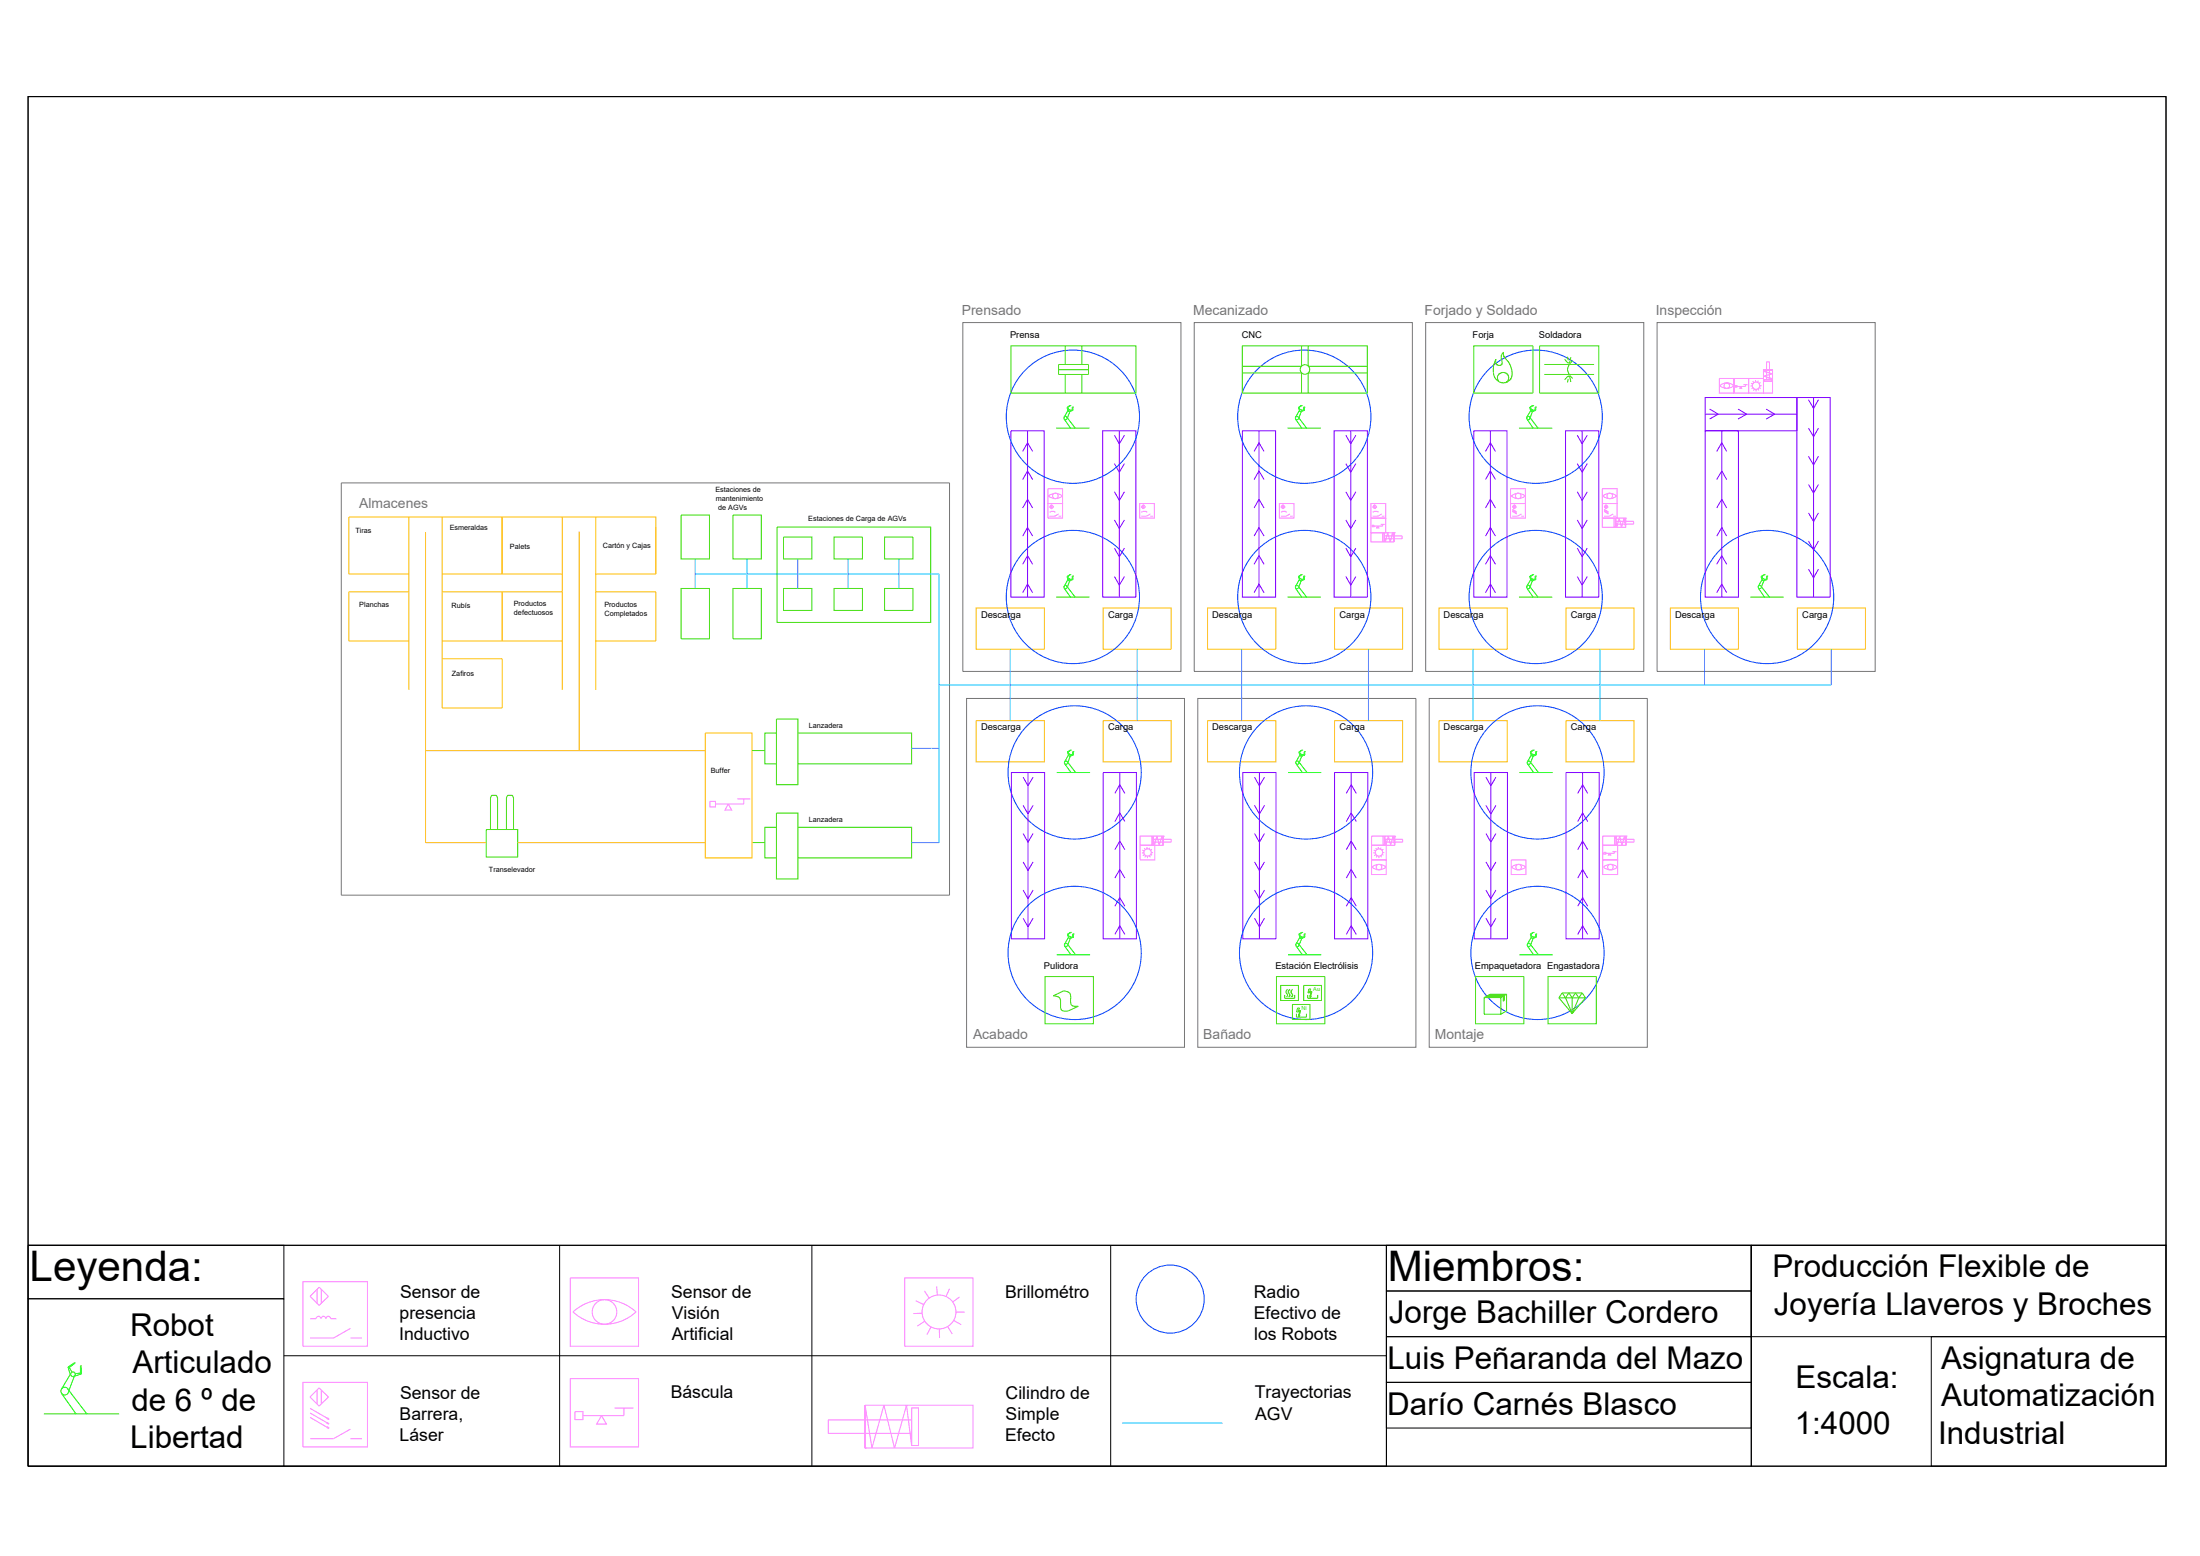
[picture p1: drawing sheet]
<svg xmlns="http://www.w3.org/2000/svg" width="420mm" height="297mm" viewBox="0 0 420 297" stroke-linecap="round" stroke-linejoin="round" font-family="sans-serif">
<!-- layer: Almacenaje -->
<g fill="none" stroke="#ffbf00" stroke-width=".19">
<path d="M78.1 98.7v33M84.4 98.7v36.5h11.5v-9.4h-11.5M107.4 98.7h6.4v14.3M113.8 98.7h11.5v10.9M78.1 109.6h-11.5v-10.9h29.3v10.9v-10.9h11.5v14.3M78.1 113h-11.5v9.4h11.5M84.4 109.6h23M84.4 113h23M95.9 113v9.4M107.4 113v18.7M113.8 109.6h11.5M113.8 113h11.5v9.4h-11.5"/>
<path d="M113.8 113v18.7M125.3 100.7v8.9M186.4 116.1h13.1v7.8h-13.1zM210.7 116.1h13v7.8h-13zM230.6 116.1h13.1v7.8h-13.1zM254.9 116.1h13v7.8h-13zM274.8 116.1h13.1v7.8h-13.1zM299.1 116.1h13v7.8h-13zM319 116.1h13v7.8h-13zM343.3 116.1h13v7.8h-13zM84.4 122.4h23M134.7 139.9h8.9v23.9h-8.9z"/>
<path d="M186.4 137.6h13.1v7.8h-13.1zM210.7 137.6h13v7.8h-13zM230.6 137.6h13.1v7.8h-13.1zM254.9 137.6h13v7.8h-13zM274.8 137.6h13.1v7.8h-13.1zM299.1 137.6h13v7.8h-13z"/>
</g>
<!-- layer: TrayTRANS -->
<path d="M81.3 101.6v59.3h11.6M110.6 101.5v41.8M81.3 143.3h53.4M98.9 160.9h35.8" fill="none" stroke="#ff3f00" stroke-width=".19"/>
<!-- layer: Maquina -->
<g fill="none" stroke="#37dd00" stroke-width=".19">
<path d="M193.1 66h23.8v9h-23.8zM202.2 70.6h5.7M202.2 69.6h5.7v1.9h-5.7zM203.4 66v3.6M203.4 71.5v3.5M206.6 66v3.6M206.6 71.5v3.5M237.3 66h23.8v9h-23.8zM237.3 71.2h11.3v3.8M248.6 66v3.9h-11.3M249.8 66v3.9h11.3M261.1 71.2h-11.3v3.8"/>
<path d="M281.5 66h11.3v9h-11.3zM285.2 71.1l.1-1.4 .4-1.1v.5a.6 .6 0 0 0 .7 .7 .6 .6 0 0 0 .4-.9 1.4 1.4 0 0 1 .3-1.7l.1 .8 .9 1.2 .3 .5 .4 1.3v.6l-.2 .7-.3 .3-.7 .4M285.2 71.2a1.93 1.93 0 0 0 1 1.6M286.3 71.4l.6-.3h.5l.4 .2 .3 .5v.6l-.3 .5-1 .2a.92 .92 0 0 1-.8-1.3zM294 66h11.3v9h-11.3zM294.9 69.6h9.5M294.9 71.5h9.5M298.8 68.6l.7 .7M299.4 68.1l.1 .7M299.5 71.8l-.7 .7M299.5 72.3l-.1 .7M299.6 69.1l.1 .4"/>
<path d="M299.7 71.7l-.1 .3M299.7 69.6l-.3 .8v.5l.3 .6M299.7 71.7l.3 1.2M299.8 71.7l.5 .5M300 68.2l-.3 1.2M300.3 68.9l-.5 .5M130.1 98.3h5.4v8.4h-5.4zM140 98.3h5.4v8.4h-5.4zM130.1 112.3h5.4v9.6h-5.4zM140 112.3h5.4v9.6h-5.4zM148.4 100.6h29.3v18.2h-29.3zM149.6 102.5h5.5v4.2h-5.5z"/>
<path d="M149.6 112.3h5.5v4.2h-5.5zM159.3 102.5h5.4v4.2h-5.4zM159.3 112.3h5.4v4.2h-5.4zM168.9 102.5h5.5v4.2h-5.5zM168.9 112.3h5.5v4.2h-5.5zM148.3 139.9h-2.2v5.9h2.2M148.3 137.3h4.1v12.5h-4.1zM152.4 139.9h21.7v5.9h-21.7M92.9 158.4h6v5.2h-6zM93.7 158.4v-6.1l.2-.5h.9l.2 .5v6.1M96.7 158.4v-6.1l.2-.5h1l.2 .5v6.1M143.6 143.3h2.5"/>
<path d="M148.3 157.9h-2.2v5.9h2.2M148.3 155.2h4.1v12.6h-4.1zM152.4 157.9h21.7v5.9h-21.7M143.6 160.9h2.5M199.6 186.4h9.2v9h-9.2zM201.2 190.1l1.9-.9a1.18 1.18 0 0 1 1.4 1.4 .97 .97 0 0 0 .6 1.5h.8l-1.9 .9a1.66 1.66 0 0 1-1.3-.2l-.1-.7a1.67 1.67 0 0 0-.5-1.8zM243.8 186.4h9.2v9h-9.2zM244.6 188.1h3.4v2.9h-3.4zM245.3 189.9v.7h2v-.7M245.9 188.8a.62 .62 0 0 0 0 1.1l-.2 .4M246.4 188.8l-.4 .5 .1 .3a.41 .41 0 0 1 .3 .3 .41 .41 0 0 1-.3 .4M246.8 191.8h3.4v2.8h-3.4z"/>
<path d="M246.9 188.8l-.2 .3a.67 .67 0 0 0 .2 .9l-.3 .3M247.6 193.5v.7h1.9v-.7M247.8 192.4h.4l-.3 .6 .5-.1-.3 .9 .2-.1-.2 .4-.1-.4 .1 .1 .1-.7-.6 .1zM249 188.1h3.4v2.9h-3.4zM249.8 189.9v.7h1.9v-.7M250 188.8h.3l-.2 .5h.5l-.3 .9 .1-.1-.2 .4-.1-.5 .1 .1 .1-.6-.5 .1zM281.8 186.4h9.2v9h-9.2zM283.4 190.4h3.2v3.2h-3.2zM284.1 190.1h3.2v.9l-.2 .1v-.9h-3.2M287.7 189.8v3.2l-1.1 .6M287.7 189.8l-1.1 .6M287.7 189.8h-3.1l-1.2 .6"/>
<path d="M295.6 186.4h9.3v9h-9.3zM297.7 190.5l2.6 3M297.7 190.5h5.1M298.4 189.6l.6 .9M298.4 189.6l-.7 .9M298.4 189.6h3.8M299 190.5l1.3 3M299 190.5l.6-.9 .7 .9M300.3 190.5v3M300.3 190.5l.6-.9 .6 .9M301.5 190.5l-1.2 3M302.2 189.6l.6 .9"/>
<path d="M302.2 189.6l-.7 .9M302.8 190.5l-2.5 3"/>
<circle cx="249.2" cy="70.5" r=".91"/>
</g>
<!-- layer: TrayectAGV -->
<path d="M132.8 109.5h46.6v51.4h-5.3M132.8 106.7v5.6M142.7 106.7v5.6M152.3 106.7v5.6M162 106.7v5.6M171.6 106.7v5.6M174.1 142.9h5.3" fill="none" stroke="#00bfff" stroke-width=".19"/>
<!-- layer: Sensores -->
<g fill="none" stroke="#ff7fff" stroke-width=".19">
<path d="M328.4 72.2h2.8v2.8h-2.8zM328.5 73.6a1.93 1.93 0 0 1 2.6 0 1.84 1.84 0 0 1-2.6 0zM331.2 72.2h2.8v2.8h-2.8zM331.4 73.6h.3v.3h-.3zM332.5 73.8l.1 .3h-.3zM333 73.4h.7M333.4 73.4v.4h-1.7M334 72.2h2.8v2.8h-2.8zM334.3 73.7h.4M334.4 73.2l.4 .1M334.8 72.8l.2 .3M334.8 74l-.3 .2"/>
<path d="M335.1 74.2l-.2 .4M335.3 72.6v.3M335.4 74.3v.4M335.7 74.2l.2 .3M335.8 72.7l-.2 .3M336 74l.3 .2M336.1 73.6h.3M336.2 73l-.3 .2M336.8 70.6h1.7v4.4h-1.7zM336.8 70.6h.1M336.8 70.6h1.7h-1.7M336.9 72.5h1.5v.3h-1.5z"/>
<path d="M337.4 72.5v-3.4h.5v3.4M338.5 70.6l-1.7 .3 1.7 .5-1.7 .4 1.7 .5-1.6 .2h1.5M200.1 96.1h2.8v2.8h-2.8zM200.1 93.3h2.8v2.8h-2.8zM200.2 94.7a1.93 1.93 0 0 1 2.7 0 1.95 1.95 0 0 1-2.7 0zM200.4 97.7h.3M200.7 97.7l.6-.1 .3 .1M200.7 96.4v.7M200.8 96.3l.4 .5-.4 .3-.4-.3zM200.9 96.4v.7M202.2 98.1l-.7 .4h-1.1M202.2 98.5h.5"/>
<path d="M217.7 96.1h2.8v2.8h-2.8zM218 97.7h.2M218.3 97.7l.1-.1 .5 .1M218.3 96.4v.7M218.3 96.3l.5 .5-.5 .3-.3-.3zM218.4 96.4v.7M218.8 97.7h.3M219.7 98.1l-.7 .4h-1M219.7 98.5h.5M244.3 96.1h2.8v2.8h-2.8zM244.6 97.7h.3M244.9 97.7l.1-.1 .3 .1"/>
<path d="M244.9 96.4v.7M245 96.3l.4 .5-.4 .3-.4-.3zM245.1 96.4v.7M245.3 97.7l.1-.1 .4 .1M246.4 98.1l-.8 .4h-1M246.4 98.5h.5M261.8 96.1h2.9v2.8h-2.9zM261.8 98.9h2.9v2.8h-2.9zM262.2 97.7l.3-.1 .8 .1M262.5 96.4v.7M262.5 96.3l.5 .5-.5 .3-.3-.3zM262.6 96.4v.7"/>
<path d="M263.9 98.1l-.7 .4h-1M263.9 98.5h.5M288.5 96.1h2.8v2.8h-2.8zM288.5 93.3h2.8v2.8h-2.8zM288.6 94.7a1.93 1.93 0 0 1 2.7 0 1.95 1.95 0 0 1-2.7 0zM288.8 97.2l.7 .4M288.8 97.4l.7 .5M288.8 97.6l.7 .5M289.1 96.4v.7M289.2 96.3l.4 .5-.4 .3-.4-.3zM289.3 96.4v.7M289.5 97.7h.1"/>
<path d="M289.5 97.9h.1M289.5 98.1h.1M290.6 98.1l-.8 .4h-1M290.6 98.5h.5M306 96.1h2.8v2.8h-2.8zM306 93.3h2.8v2.8h-2.8zM306 98.9h4.5v1.8h-4.5zM306.1 94.7a1.93 1.93 0 0 1 2.6 0 1.95 1.95 0 0 1-2.6 0zM306.4 97.2l.7 .4M306.4 97.4l.7 .5M306.4 97.6l.7 .5M306.6 96.4v.7"/>
<path d="M306.7 96.3l.4 .5-.4 .3-.3-.3zM306.8 96.4v.7M307.1 97.7h.1M307.1 97.9h.1M307.1 98.1h.1M308.1 98.1l-.7 .4h-1M308.1 98.5h.5M308.3 99h.3v1.6h-.3zM308.6 99.5h3.4v.6h-3.4M310.5 98.9h.1M310.5 98.9v1.8v-1.8M261.8 101.7h4.5v1.7h-4.5z"/>
<path d="M262 100.3h.4v.3h-.4zM263.1 100.4l.2 .4h-.4zM263.7 100.1h.7M264.1 101.8h.3v1.6h-.3zM264.1 100.1v.3h-1.7M264.4 102.3h3.4v.6h-3.4M264.4 103.4v-1.6l.2 1.6 .4-1.7 .5 1.7 .5-1.7 .3 1.7M266.3 101.7h.1M266.3 101.7v1.7v-1.7M308.6 100.6v-1.6l.2 1.7 .4-1.8 .5 1.8 .5-1.8 .3 1.8M135.6 153h1v1h-1zM139.1 153.5l.6 1.1h-1.2z"/>
<path d="M140.8 152.5h2.5M142.1 152.5v1h-5.5M217.7 159.6h4.5v1.8h-4.5zM220 159.7h.2v1.6h-.2zM222.2 159.6h.1M222.2 159.6v1.8v-1.8M261.9 159.6h4.4v1.8h-4.4zM264.1 159.7h.3v1.6h-.3zM266.3 159.6h.1M266.3 159.6v1.8v-1.8M306.1 159.6h4.4v1.8h-4.4zM308.3 159.7h.3v1.6h-.3z"/>
<path d="M310.5 159.6h.1M310.5 159.6v1.8v-1.8M217.7 161.4h2.8v2.8h-2.8zM218.2 162.3l.3 .2M218.4 162.8h-.3M218.6 163.1l-.3 .3M218.6 161.9l.1 .3M218.8 163.4l-.2 .3M219.1 161.7v.4M219.1 163.5v.3M219.5 163.4l.2 .2M219.6 161.8l-.2 .3"/>
<path d="M219.7 163.1l.3 .2M219.8 162.8h.4M220 162.1l-.3 .2M220.2 160.2h3.5v.6h-3.5M220.2 161.3v-1.6l.3 1.7 .5-1.8 .4 1.8 .5-1.8 .3 1.8M261.9 161.4h2.8v2.8h-2.8zM261.9 164.2h2.8v2.7h-2.8zM262.1 165.5a1.93 1.93 0 0 1 2.6 0 1.84 1.84 0 0 1-2.6 0zM262.4 162.3l.3 .2M262.6 162.8h-.3M262.7 163.1l-.2 .3M262.7 161.9l.2 .3"/>
<path d="M263 163.4l-.2 .3M263.2 161.7l.1 .4M263.3 163.5v.3M263.7 163.4l.1 .2M263.8 161.8l-.2 .3M263.9 163.1l.3 .2M264 162.8h.4M264.2 162.1l-.3 .2M264.4 160.2h3.5v.6h-3.5M264.4 161.3v-1.6l.3 1.7 .5-1.8 .4 1.8 .5-1.8 .2 1.8M288.6 164.2h2.8v2.7h-2.8zM288.7 165.5a1.93 1.93 0 0 1 2.6 0 1.84 1.84 0 0 1-2.6 0z"/>
<path d="M306.1 164.2h2.8v2.7h-2.8zM306.1 161.4h2.8v2.8h-2.8zM306.3 165.5a1.93 1.93 0 0 1 2.6 0 1.84 1.84 0 0 1-2.6 0zM306.3 162.7h.3v.4h-.3zM307.4 162.9l.2 .3h-.4zM308 162.6h.7M308.3 162.6v.3h-1.7M308.6 160.2h3.5v.6h-3.5M308.6 161.3v-1.6l.2 1.7 .5-1.8 .5 1.8 .4-1.8 .3 1.8M57.9 244.7h12.3v12.3h-12.3zM59.2 247.5l1.7-1.8 1.8 1.8-1.8 1.7zM59.3 251.7h1.1"/>
<path d="M60.4 251.7a.47 .47 0 0 1 .5-.4 .47 .47 0 0 1 .4 .4 .44 .44 0 0 1 .5-.4 .44 .44 0 0 1 .4 .4M60.6 246.1v2.7M61.4 246.1v2.7M62.3 251.7a.44 .44 0 0 1 .4-.4 .44 .44 0 0 1 .4 .4M63.1 251.7h1.1M66.9 253.6l-3.2 1.8h-4.4M66.9 255.4h2.2M108.9 244h13v13h-13zM109.4 250.5a8.9 8.9 0 0 1 12.1 0M109.4 250.4a8.9 8.9 0 0 0 12.1 0M172.8 244h13v13h-13zM174.9 248.3l1.5 .7"/>
<path d="M176.1 250.7l-1.7 .1M176.6 252.3l-1.4 .8M176.6 246.5l.8 1.3M177.8 253.4l-.8 1.4M178.9 245.6l.1 1.6M179.4 253.7v1.7M181 253.3l.8 1.4M181.3 246l-.6 1.5M182.1 252.1l1.5 .8M182.6 250.5h1.6M183.2 247.6l-1.3 1M57.9 263.9h12.3v12.3h-12.3z"/>
<path d="M59.2 266.7l1.7-1.7 1.8 1.7-1.8 1.7zM59.2 268.8l3.3 1.9M59.2 269.7l3.3 1.9M59.2 270.6l3.3 1.9M60.6 265.3v2.7M61.4 265.3v2.7M62.6 270.7l.3 .3-.5-.2zM62.6 271.6l.3 .3-.5-.2zM62.6 272.4l.3 .3-.5-.1zM66.9 272.8l-3.2 1.8h-4.4M66.9 274.6h2.2M108.9 263.2h13v13h-13z"/>
<path d="M109.8 269.5h1.5v1.5h-1.5zM114.9 270.2l.9 1.7h-1.9zM117.4 268.8h3.6M119.2 268.8v1.4h-7.9M165.2 268.3h20.6v8.1h-20.6zM165.2 276.4h.1M165.2 276.4v-8.1v8.1M165.2 268.3l1.3 8.1 2.3-8.1 2 8.1 2.3-8.1 1 7.7v-7.2M174.1 268.8h1.3v7.2h-1.3zM174.1 271h-15.9v2.6h15.9"/>
<circle cx="329.8" cy="73.6" r=".53"/>
<circle cx="335.4" cy="73.6" r=".7"/>
<circle cx="201.6" cy="94.7" r=".53"/>
<circle cx="289.9" cy="94.7" r=".53"/>
<circle cx="307.4" cy="94.7" r=".53"/>
<circle cx="219.2" cy="162.7" r=".7"/>
<circle cx="263.4" cy="165.5" r=".53"/>
<circle cx="263.4" cy="162.7" r=".7"/>
<circle cx="290" cy="165.5" r=".53"/>
<circle cx="307.6" cy="165.5" r=".53"/>
<circle cx="115.4" cy="250.5" r="2.35"/>
<circle cx="179.3" cy="250.5" r="3.2"/>
</g>
<!-- layer: Celdas -->
<path d="M183.9 61.6h41.6v66.6h-41.6zM228.1 61.6h41.6v66.6h-41.6zM272.3 61.6h41.6v66.6h-41.6zM316.5 61.6h41.6v66.6h-41.6zM65.2 92.2h116.1v78.7h-116.1zM184.6 133.3h41.6v66.6h-41.6zM228.8 133.3h41.6v66.6h-41.6zM273 133.3h41.6v66.6h-41.6z" fill="none" stroke="#767676" stroke-width=".19"/>
<!-- layer: Robots -->
<g fill="none" stroke="#0f0" stroke-width=".19">
<path d="M203.2 80l1.3 1.7M203.7 79.6l1.6 2.1M203.8 77.8l.2 .6M203.8 77.8h.1M203.9 77.8l.2 .4M203.9 78.4l-.7 1.3M204.2 78.6h.1M204.3 77.5h.1M204.3 78.6l-.4 1.2M204.3 77.5l-.4 .3M204.3 77.4l-.5 .4M204.8 77.7v.6"/>
<path d="M204.8 78.3h.1M204.8 78.3h-.5M204.8 77.7h.1M204.9 77.7v.6M204.9 78.3l-.7 .3M247.4 80l1.2 1.7M247.9 79.6l1.6 2.1M248 77.8h.1M248 77.8l.2 .6M248.1 77.8l.2 .4M248.1 78.4l-.7 1.3M248.4 78.6h.1"/>
<path d="M248.5 77.4l-.5 .4M248.5 77.5h.1M248.5 78.6l-.4 1.2M248.5 77.5l-.4 .3M249 77.7v.6M249 78.3h.1M249 78.3h-.5M249 77.7h.1M249.1 77.7v.6M249.1 78.3l-.7 .3M291.6 80l1.2 1.7M292.1 77.8h.2"/>
<path d="M292.1 79.6l1.6 2.1M292.1 77.8l.3 .6M292.3 77.8l.2 .4M292.3 78.4l-.7 1.3M292.6 78.6h.1M292.7 78.6l-.5 1.2M292.7 77.4l-.6 .4M292.7 77.5h.1M292.7 77.5l-.4 .3M293.2 77.7v.6M293.2 78.3h.1M293.2 78.3h-.5"/>
<path d="M293.2 77.7h.1M293.3 77.7v.6M293.3 78.3l-.7 .3M201.7 81.7h6.4M245.9 81.7h6.4M290.1 81.7h6.3M201.7 114h6.4M203.2 112.3l1.3 1.7M203.7 111.9l1.6 2.1M203.8 110.1l.2 .6M203.8 110.1h.1M203.9 110.1l.2 .4"/>
<path d="M203.9 110.6l-.7 1.4M204.2 110.9h.1M204.3 109.7h.1M204.3 110.8l-.4 1.2M204.3 109.8l-.4 .3M204.3 109.7l-.5 .4M204.8 110.6h.1M204.8 110.6h-.5M204.8 110v.6M204.8 110h.1M204.9 110v.6M204.9 110.6l-.7 .3"/>
<path d="M245.9 114h6.4M247.4 112.3l1.2 1.7M247.9 111.9l1.6 2.1M248 110.1l.2 .6M248 110.1h.1M248.1 110.1l.2 .4M248.1 110.6l-.7 1.4M248.4 110.9h.1M248.5 109.7l-.5 .4M248.5 109.7h.1M248.5 110.8l-.4 1.2M248.5 109.8l-.4 .3"/>
<path d="M249 110.6h.1M249 110.6h-.5M249 110v.6M249 110h.1M249.1 110v.6M249.1 110.6l-.7 .3M290.1 114h6.3M291.6 112.3l1.2 1.7M292.1 111.9l1.6 2.1M292.1 110.1l.3 .6M292.1 110.1h.2M292.3 110.1l.2 .4"/>
<path d="M292.3 110.6l-.7 1.4M292.6 110.9h.1M292.7 110.8l-.5 1.2M292.7 109.7l-.6 .4M292.7 109.7h.1M292.7 109.8l-.4 .3M293.2 110.6h.1M293.2 110.6h-.5M293.2 110v.6M293.2 110h.1M293.3 110v.6M293.3 110.6l-.7 .3"/>
<path d="M334.3 114h6.3M335.8 112.3l1.2 1.7M336.3 111.9l1.6 2.1M336.3 110.1l.2 .6M336.3 110.1h.2M336.5 110.1l.2 .4M336.5 110.6l-.7 1.4M336.8 110.9h.1M336.9 110.8l-.5 1.2M336.9 109.7l-.6 .4M336.9 109.7h.1M336.9 109.8l-.4 .3"/>
<path d="M337.4 110.6h.1M337.4 110.6h-.5M337.4 110v.6M337.4 110h.1M337.5 110.6l-.7 .3M337.5 110v.6M201.8 147.5h6.4M203.3 145.8l1.2 1.7M203.8 145.4l1.6 2.1M203.9 143.5l.2 .7M203.9 143.5l.1 .1M204 143.6l.2 .4"/>
<path d="M204 144.2l-.7 1.2M204.3 144.3h.1M204.4 143.2h.1M204.4 144.3l-.5 1.2M204.4 143.2l-.5 .3M204.5 143.2l-.5 .4M204.9 144l.1 .1M204.9 144l-.4 .1M204.9 143.5v.5M204.9 143.5h.1M205 143.5v.6M205 144.1l-.7 .2"/>
<path d="M246 147.5h6.3M247.5 145.8l1.2 1.7M248 145.4l1.6 2.1M248.1 143.5l.2 .7M248.1 143.5l.1 .1M248.2 143.6l.2 .4M248.2 144.2l-.7 1.2M248.5 144.3h.1M248.6 143.2h.1M248.6 144.3l-.5 1.2M248.6 143.2l-.4 .4M248.6 143.2l-.5 .3"/>
<path d="M249.1 144l.1 .1M249.1 144l-.5 .1M249.1 143.5v.5M249.1 143.5h.1M249.2 143.5v.6M249.2 144.1l-.7 .2M290.2 147.5h6.3M291.7 145.8l1.2 1.7M292.2 145.4l1.6 2.1M292.3 143.5l.2 .7M292.3 143.5v.1M292.3 143.6l.3 .4"/>
<path d="M292.4 144.2l-.7 1.2M292.7 144.3h.1M292.8 143.2l-.5 .3M292.8 143.2h.1M292.8 144.3l-.5 1.2M292.8 143.2l-.5 .4M293.3 144l.1 .1M293.3 144l-.5 .1M293.3 143.5v.5M293.3 143.5h.1M293.4 143.5v.6M293.4 144.1l-.7 .2"/>
<path d="M203.9 178.3l.2 .7M203.9 178.3l.1 .1M204 178.4l.2 .4M204 179l-.7 1.2M204.3 179.1h.1M204.4 178h.1M204.4 179.1l-.5 1.2M204.4 178l-.5 .3M204.5 178l-.5 .4M204.9 178.3v.5M204.9 178.8l.1 .1M204.9 178.8l-.4 .1"/>
<path d="M204.9 178.3h.1M205 178.3v.6M205 178.9l-.7 .2M248.1 178.3l.2 .7M248.1 178.3l.1 .1M248.2 178.4l.2 .4M248.2 179l-.7 1.2M248.5 179.1h.1M248.6 178h.1M248.6 179.1l-.5 1.2M248.6 178l-.4 .4M248.6 178l-.5 .3"/>
<path d="M249.1 178.3v.5M249.1 178.8l.1 .1M249.1 178.8l-.5 .1M249.1 178.3h.1M249.2 178.3v.6M249.2 178.9l-.7 .2M292.3 178.3l.2 .7M292.3 178.3v.1M292.3 178.4l.3 .4M292.4 179l-.7 1.2M292.7 179.1h.1M292.8 178l-.5 .3"/>
<path d="M292.8 178h.1M292.8 179.1l-.5 1.2M292.8 178l-.5 .4M293.3 178.3v.5M293.3 178.8l.1 .1M293.3 178.8l-.5 .1M293.3 178.3h.1M293.4 178.3v.6M293.4 178.9l-.7 .2M201.8 182.3h6.4M203.3 180.6l1.2 1.7M203.8 180.2l1.6 2.1"/>
<path d="M246 182.3h6.3M247.5 180.6l1.2 1.7M248 180.2l1.6 2.1M290.2 182.3h6.3M291.7 180.6l1.2 1.7M292.2 180.2l1.6 2.1M8.4 269.9h14.4M11.8 266l2.7 3.9M12.9 265.2l3.7 4.7M13 261l.4 1.5M13 261l.2 .1M13.2 261.1l.6 .9"/>
<path d="M13.4 262.3l-1.7 2.9M14.1 262.7h.1M14.2 262.7l-1 2.8M14.2 260.2l-1.2 .8M14.2 260.1l.1 .1M14.3 260.3l-1.1 .8M15.4 262.1l.2 .2M15.4 262.1l-1.1 .1M15.5 260.8l.1 1.5M15.5 260.8h-.1v1.3M15.6 262.3l-1.5 .4"/>
<circle cx="203.5" cy="79.8" r=".32"/>
<circle cx="204.2" cy="78.4" r=".19"/>
<circle cx="247.7" cy="79.8" r=".32"/>
<circle cx="248.4" cy="78.4" r=".19"/>
<circle cx="291.9" cy="79.8" r=".32"/>
<circle cx="292.6" cy="78.4" r=".19"/>
<circle cx="203.5" cy="112.1" r=".32"/>
<circle cx="204.2" cy="110.7" r=".19"/>
<circle cx="247.7" cy="112.1" r=".32"/>
<circle cx="248.4" cy="110.7" r=".19"/>
<circle cx="291.9" cy="112.1" r=".32"/>
<circle cx="292.6" cy="110.7" r=".19"/>
<circle cx="336.1" cy="112.1" r=".32"/>
<circle cx="336.8" cy="110.7" r=".19"/>
<circle cx="203.6" cy="145.6" r=".32"/>
<circle cx="204.3" cy="144.2" r=".19"/>
<circle cx="247.8" cy="145.6" r=".32"/>
<circle cx="248.5" cy="144.2" r=".19"/>
<circle cx="292" cy="145.6" r=".32"/>
<circle cx="292.7" cy="144.2" r=".19"/>
<circle cx="204.3" cy="179" r=".19"/>
<circle cx="248.5" cy="179" r=".19"/>
<circle cx="292.7" cy="179" r=".19"/>
<circle cx="203.6" cy="180.4" r=".32"/>
<circle cx="247.8" cy="180.4" r=".32"/>
<circle cx="292" cy="180.4" r=".32"/>
<circle cx="12.4" cy="265.6" r=".74"/>
<circle cx="13.9" cy="262.3" r=".44"/>
</g>
<!-- layer: Radio -->
<g fill="none" stroke="#003fff" stroke-width=".19">
<circle cx="204.9" cy="79.6" r="12.7"/>
<circle cx="249.1" cy="79.6" r="12.7"/>
<circle cx="293.3" cy="79.6" r="12.7"/>
<circle cx="204.9" cy="114" r="12.7"/>
<circle cx="249.1" cy="114" r="12.7"/>
<circle cx="293.3" cy="114" r="12.7"/>
<circle cx="337.5" cy="114" r="12.7"/>
<circle cx="205.2" cy="147.5" r="12.7"/>
<circle cx="249.4" cy="147.5" r="12.7"/>
<circle cx="293.6" cy="147.5" r="12.7"/>
<circle cx="205.2" cy="181.9" r="12.7"/>
<circle cx="249.4" cy="181.9" r="12.7"/>
<circle cx="293.6" cy="181.9" r="12.7"/>
<circle cx="223.5" cy="248" r="6.5"/>
</g>
<!-- layer: Cintas -->
<g fill="none" stroke="#7f00ff" stroke-width=".19">
<path d="M325.7 75.9h17.5v6.3h-17.5zM325.7 79.1h17.5M326.5 78.1l1.7 1-1.7 .9M331.9 78.1l1.7 1-1.7 .9M337.3 78.1l1.6 1-1.6 .9M343.2 75.9h6.3v38.1h-6.3zM345.4 76.3l1 1.7 .9-1.7M346.4 75.9v38.1M193.1 82.2h6.3v31.8h-6.3zM195.3 97l.9-1.7 1 1.7M195.3 91.6l.9-1.7 1 1.7M195.3 86.2l.9-1.7 1 1.7"/>
<path d="M196.2 82.2v31.8M210.6 82.2h6.3v31.8h-6.3zM212.8 83.1l1 1.6 .9-1.6M212.8 88.5l1 1.7 .9-1.7M212.8 93.9l1 1.6 .9-1.6M212.8 99.3l1 1.6 .9-1.6M213.8 82.2v31.8M237.3 82.2h6.3v31.8h-6.3zM239.5 97l.9-1.7 1 1.7M239.5 91.6l.9-1.7 1 1.7M239.5 86.2l.9-1.7 1 1.7M240.4 82.2v31.8"/>
<path d="M254.8 82.2h6.3v31.8h-6.3zM257 83.1l1 1.6 .9-1.6M257 88.5l1 1.7 .9-1.7M257 93.9l1 1.6 .9-1.6M257 99.3l1 1.6 .9-1.6M258 82.2v31.8M281.5 82.2h6.3v31.8h-6.3zM283.7 97l.9-1.7 1 1.7M283.7 91.6l.9-1.7 1 1.7M283.7 86.2l.9-1.7 1 1.7M284.6 82.2v31.8M299 82.2h6.3v31.8h-6.3z"/>
<path d="M301.2 83.1l1 1.6 .9-1.6M301.2 88.5l1 1.7 .9-1.7M301.2 93.9l1 1.6 .9-1.6M301.2 99.3l1 1.6 .9-1.6M302.2 82.2v31.8M325.7 82.2h6.3v31.8h-6.3zM327.9 97l.9-1.7 1 1.7M327.9 91.6l.9-1.7 1 1.7M327.9 86.2l.9-1.7 1 1.7M328.8 82.2v31.8M345.4 81.7l1 1.7 .9-1.7M345.4 87.1l1 1.7 .9-1.7"/>
<path d="M345.4 92.5l1 1.6 .9-1.6M345.4 97.9l1 1.7 .9-1.7M195.3 113.1l.9-1.6 1 1.6M195.3 107.7l.9-1.6 1 1.6M195.3 102.3l.9-1.6 1 1.6M212.8 104.6l1 1.7 .9-1.7M212.8 110.1l1 1.6 .9-1.6M239.5 113.1l.9-1.6 1 1.6M239.5 107.7l.9-1.6 1 1.6M239.5 102.3l.9-1.6 1 1.6M257 104.6l1 1.7 .9-1.7M257 110.1l1 1.6 .9-1.6"/>
<path d="M283.7 113.1l.9-1.6 1 1.6M283.7 107.7l.9-1.6 1 1.6M283.7 102.3l.9-1.6 1 1.6M301.2 104.6l1 1.7 .9-1.7M301.2 110.1l1 1.6 .9-1.6M327.9 113.1l.9-1.6 1 1.6M327.9 107.7l.9-1.6 1 1.6M327.9 102.3l.9-1.6 1 1.6M345.4 103.3l1 1.6 .9-1.6M345.4 108.7l1 1.6 .9-1.6M193.2 147.5h6.3v31.7h-6.3zM195.4 148.4l.9 1.6 1-1.6"/>
<path d="M195.4 153.7l.9 1.7 1-1.7M195.4 159.1l.9 1.7 1-1.7M196.3 147.5v31.7M210.7 147.5h6.3v31.7h-6.3zM212.9 156.8l1-1.6 .9 1.6M212.9 151.5l1-1.7 .9 1.7M213.9 147.5v31.7M237.3 147.5h6.4v31.7h-6.4zM239.6 148.4l.9 1.6 1-1.6M239.6 153.7l.9 1.7 1-1.7M239.6 159.1l.9 1.7 1-1.7M240.5 147.5v31.7"/>
<path d="M254.9 147.5h6.3v31.7h-6.3zM257.1 156.8l.9-1.6 1 1.6M257.1 151.5l.9-1.7 1 1.7M258 147.5v31.7M281.5 147.5h6.4v31.7h-6.4zM283.8 148.4l.9 1.6 1-1.6M283.8 153.7l.9 1.7 1-1.7M283.8 159.1l.9 1.7 1-1.7M284.7 147.5v31.7M299.1 147.5h6.3v31.7h-6.3zM301.3 156.8l.9-1.6 1 1.6M301.3 151.5l.9-1.7 1 1.7"/>
<path d="M302.2 147.5v31.7M195.4 164.5l.9 1.7 1-1.7M195.4 169.9l.9 1.7 1-1.7M195.4 175.3l.9 1.6 1-1.6M212.9 178.4l1-1.7 .9 1.7M212.9 173l1-1.6 .9 1.6M212.9 167.6l1-1.6 .9 1.6M212.9 162.2l1-1.6 .9 1.6M239.6 164.5l.9 1.7 1-1.7M239.6 169.9l.9 1.7 1-1.7M239.6 175.3l.9 1.6 1-1.6M257.1 178.4l.9-1.7 1 1.7"/>
<path d="M257.1 173l.9-1.6 1 1.6M257.1 167.6l.9-1.6 1 1.6M257.1 162.2l.9-1.6 1 1.6M283.8 164.5l.9 1.7 1-1.7M283.8 169.9l.9 1.7 1-1.7M283.8 175.3l.9 1.6 1-1.6M301.3 178.4l.9-1.7 1 1.7M301.3 173l.9-1.6 1 1.6M301.3 167.6l.9-1.6 1 1.6M301.3 162.2l.9-1.6 1 1.6"/>
</g>
<!-- layer: Camino AGV -->
<path d="M192.9 123.9v13.7M217.2 123.9v13.7M237.1 123.9v13.7M261.4 123.9v13.7M281.3 123.9v13.7M305.5 123.9v13.7M325.5 123.9v6.9M349.7 123.9v6.9h-170.3M214.3 271.7h19.2" fill="none" stroke="#00bfff" stroke-width=".19"/>
<!-- layer: Title Block -->
<g fill="none" stroke="#000" stroke-width=".19">
<path d="M5.4 18.4h408.3v219.3h-408.3zM5.4 18.4h408.3v261.5h-408.3zM106.9 237.7v42.2M155.1 237.7v42.2M212.1 237.7v42.2M264.8 237.7h69.7v8.8h-69.7zM264.8 237.7h69.7v42.2h-69.7zM334.5 237.7h79.2v42.2h-79.2zM334.5 237.7h79.2v17.5h-79.2zM54.2 258.8h210.6M264.8 246.5h69.7v8.7h-69.7zM264.8 255.2h69.7v8.7h-69.7z"/>
<path d="M368.8 255.2h44.9v24.7h-44.9zM5.4 279.9v-42.2h259.4v42.2h-210.6M5.4 279.9h259.4M264.8 263.9h69.7v8.7h-69.7z"/>
</g>
<!-- layer: Texto -->
<path d="M5.4 237.7h48.8v10.2h-48.8zM5.4 247.9h48.8v32h-48.8z" fill="none" stroke="#000" stroke-width=".19"/>
<g font-size="8">
<text x="5.7" y="244.5">Leyenda:</text>
<text x="265" y="244.5">Miembros:</text>
</g>
<g font-size="6">
<text x="338.5" y="243.9">Producción Flexible de</text>
<text x="338.8" y="251">Joyería Llaveros y Broches</text>
<text x="24.8" y="255">Robot</text>
<text x="265.2" y="252.6">Jorge Bachiller Cordero</text>
<text x="25.3" y="262.2">Articulado</text>
<text x="265" y="261.3">Luis Peñaranda del Mazo</text>
<text x="370.7" y="261.3">Asignatura de</text>
<text x="25.1" y="269.4">de 6 º de</text>
<text x="342.9" y="265">Escala:</text>
<text x="370.7" y="268.5">Automatización</text>
<text x="265" y="270.1">Darío Carnés Blasco</text>
<text x="342.8" y="273.7">1:4000</text>
<text x="370.1" y="275.6">Industrial</text>
<text x="24.9" y="276.5">Libertad</text>
</g>
<g font-size="3.4">
<text x="76.3" y="251.8">presencia</text>
<text x="76.4" y="247.8">Sensor de</text>
<text x="128.2" y="247.8">Sensor de</text>
<text x="128.3" y="251.8">Visión</text>
<text x="192" y="247.7">Brillométro</text>
<text x="239.5" y="247.7">Radio</text>
<text x="239.5" y="251.8">Efectivo de</text>
<text x="76.2" y="255.8">Inductivo</text>
<text x="128.3" y="255.8">Artificial</text>
<text x="239.5" y="255.8">los Robots</text>
<text x="76.4" y="267">Sensor de</text>
<text x="128.1" y="266.9">Báscula</text>
<text x="192.1" y="267">Cilindro de</text>
<text x="239.6" y="266.9">Trayectorias</text>
<text x="76.3" y="271">Barrera,</text>
<text x="76.3" y="275">Láser</text>
<text x="192" y="275.1">Efecto</text>
<text x="192.1" y="271">Simple</text>
<text x="239.7" y="271">AGV</text>
</g>
<g font-size="2.7" fill="#767676">
<text x="183.7" y="60.1">Prensado</text>
<text x="227.9" y="60.1">Mecanizado</text>
<text x="272.1" y="60.1">Forjado y Soldado</text>
<text x="316.2" y="60.1">Inspección</text>
<text x="68.6" y="96.9">Almacenes</text>
<text x="185.8" y="198.4">Acabado</text>
<text x="229.8" y="198.4">Bañado</text>
<text x="274" y="198.4">Montaje</text>
</g>
<g font-size="1.8">
<text x="192.9" y="64.6">Prensa</text>
<text x="237.1" y="64.6">CNC</text>
<text x="281.2" y="64.6">Forja</text>
<text x="293.9" y="64.6">Soldadora</text>
<text x="187.4" y="117.9">Descarga</text>
<text x="211.6" y="117.9">Carga</text>
<text x="231.5" y="117.9">Descarga</text>
<text x="255.8" y="117.9">Carga</text>
<text x="275.7" y="117.9">Descarga</text>
<text x="300" y="117.9">Carga</text>
<text x="319.9" y="117.9">Descarga</text>
<text x="344.2" y="117.9">Carga</text>
<text x="187.4" y="139.4">Descarga</text>
<text x="211.6" y="139.4">Carga</text>
<text x="231.5" y="139.4">Descarga</text>
<text x="255.8" y="139.4">Carga</text>
<text x="275.7" y="139.4">Descarga</text>
<text x="300" y="139.4">Carga</text>
<text x="199.4" y="184.9">Pulidora</text>
<text x="243.6" y="184.9">Estación Electrólisis</text>
<text x="281.7" y="184.9">Empaquetadora Engastadora</text>
</g>
<g font-size="1.4">
<text x="136.6" y="94">Estaciones de</text>
<text x="136.7" y="95.6">mantenimiento</text>
<text x="67.9" y="101.7">Tiras</text>
<text x="85.9" y="101.2">Esmeraldas</text>
<text x="137.1" y="97.3">de AGVs</text>
<text x="154.4" y="99.4">Estaciones de Carga de AGVs</text>
<text x="97.4" y="104.8">Palets</text>
<text x="115.1" y="104.7">Cartón y Cajas</text>
<text x="68.6" y="115.9">Planchas</text>
<text x="86.2" y="116.1">Rubís</text>
<text x="98.1" y="115.8">Productos</text>
<text x="98.2" y="117.4">defectuosos</text>
<text x="115.4" y="115.8">Productos</text>
<text x="115.5" y="117.5">Completados</text>
<text x="86.3" y="129">Zafiros</text>
<text x="154.5" y="139">Lanzadera</text>
<text x="135.7" y="147.6">Buffer</text>
<text x="154.5" y="156.9">Lanzadera</text>
<text x="93.4" y="166.5">Transelevador</text>
</g>
<g font-size="1.1" fill="#37dd00">
<text x="250.8" y="189.2">Au</text>
<text x="248.6" y="192.8">Ni</text>
</g>
</svg>
